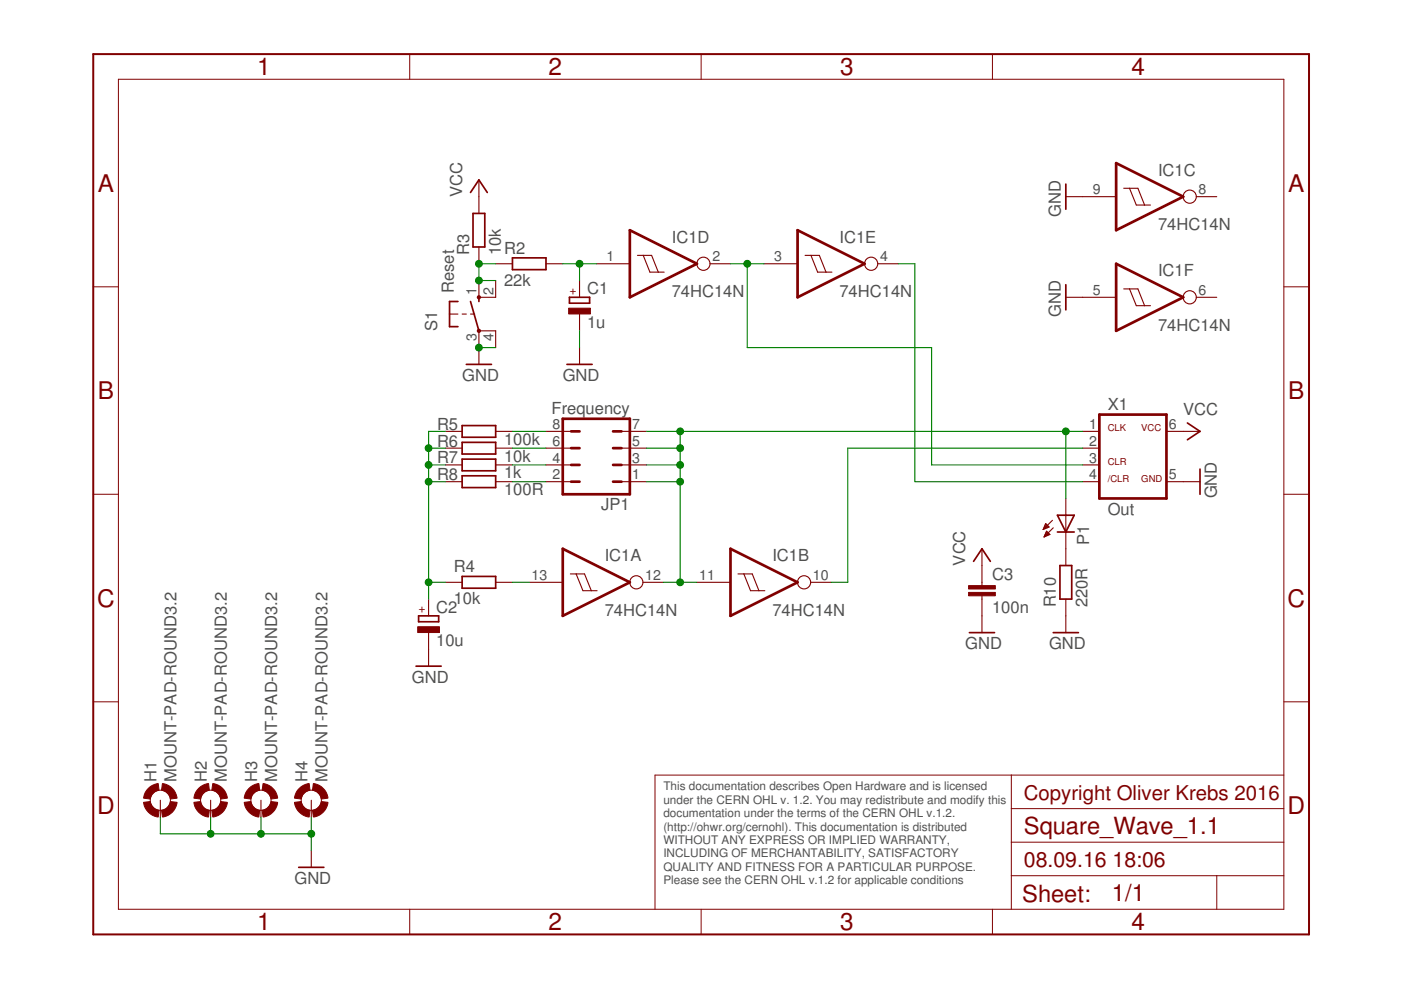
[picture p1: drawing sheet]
<svg xmlns="http://www.w3.org/2000/svg" width="297mm" height="210mm" viewBox="0 0 297 210" stroke-linecap="round" stroke-linejoin="round" font-family="sans-serif">
<g fill="none" stroke="#800000" stroke-width=".57">
<path d="M236.6 34.6l14.3 7.1-14.3 7.1zM133.5 48.8l14.3 7.1-14.3 7.1zM169.1 48.8l14.2 7.1-14.2 7.1zM236.6 55.9l14.3 7.1-14.3 7.1zM119.3 88.8h14.2v16h-14.2zM121.1 98.6h1.8M121.1 95h1.8M121.1 91.5h1.8M130 98.6h1.8M130 95h1.8M130 91.5h1.8M233.1 87.9h14.2v17.8h-14.2z"/>
<path d="M119.3 116.4l14.2 7.1-14.2 7.1zM121.1 102.1h1.8M130 102.1h1.8M154.9 116.4l14.2 7.1-14.2 7.1z"/>
<circle cx="101.5" cy="70.1" r=".17"/>
<circle cx="101.5" cy="63" r=".17"/>
</g>
<g fill="none" stroke="#800000" stroke-width=".23">
<path d="M101.5 38.1v7.2M238.3 39.9h3l1.4 3.6M239.5 39.9l1.4 3.6h3M101.5 59.5v3.5h3.6v-3.5M101.5 52.4v3.5M105.1 55.9h3.5M115.8 55.9h3.5M122.9 59.5v3.5M126.4 55.9h7.1M135.1 54.1h3.1l1.4 3.6M136.4 54.1l1.4 3.6h3M150.5 55.9h4.4"/>
<path d="M162 55.9h7.1M170.7 54.1h3l1.4 3.6M171.9 54.1l1.5 3.6h3M186.1 55.9h4.3M226 41.7h10.6M253.6 41.7h4.4M95.3 66.6h1.8M98 66.6h.9M99.8 66.6h.8M105.1 73.7v-3.6h-3.6v7.2M122.9 66.6v3.5M122.9 73.7v3.6"/>
<path d="M226 63h10.6M238.3 61.3h3l1.4 3.5M239.5 61.3l1.4 3.5h3M253.6 63h4.4M94.4 91.5h3.6M94.4 95h3.6M94.4 98.6h3.6M105.1 91.5h3.5M105.1 95h3.5M105.1 98.6h3.5M115.8 91.5h5.3M115.8 95h5.3"/>
<path d="M115.8 98.6h5.3M131.8 91.5h5.3M131.8 95h5.3M131.8 98.6h5.3M229.5 91.5h3.6M229.5 95h3.6M229.5 98.6h3.6M247.3 91.5h7.1M94.4 102.1h3.6M105.1 102.1h3.5M115.8 102.1h5.3M131.8 102.1h5.3"/>
<path d="M208.2 116.4v7.8M221.2 112.2h.1M221.3 112.1h.4M221.3 111.9h.8M221.4 111.7h1M221.4 113.7h.3M221.5 111.5h.7M221.5 113.5h.7M221.6 111.3h.4M221.6 113.3h1M221.7 111.1h.1M221.7 113.2h.7"/>
<path d="M221.7 111l.7 .7-1.2 .6zM221.7 113h.5M221.8 112.8h.3M222.6 113.3l-.7-.7-.5 1.3M222.6 113.3l-1.2 .6M223.1 110.3l-1.9 2M223.3 111.9l-1.9 2M226 105.7v14.2M229.5 102.1h3.6M247.3 102.1h7.1M90.9 127v3.6M90.9 134.1v7.1"/>
<path d="M94.4 123.5h3.6M105.1 123.5h3.5M112.2 123.5h7.1M120.9 121.7h3l1.5 3.5M122.2 121.7l1.4 3.5h3M136.3 123.5h4.4M147.8 123.5h7.1M156.5 121.7h3l1.4 3.5M157.7 121.7l1.4 3.5h3.1M171.9 123.5h4.3M208.2 126.3v7.8M226 127v7.1"/>
<path d="M34 169.7v3.5M44.7 169.7v3.5M55.3 169.7v3.5M66 169.7v3.5M66 180.3v3.6"/>
<circle cx="149.1" cy="55.9" r="1.4"/>
<circle cx="184.7" cy="55.9" r="1.4"/>
<circle cx="252.2" cy="41.7" r="1.4"/>
<circle cx="252.2" cy="63" r="1.4"/>
<circle cx="134.9" cy="123.5" r="1.4"/>
<circle cx="170.5" cy="123.5" r="1.4"/>
</g>
<g fill="none" stroke="#800000" stroke-width=".36">
<path d="M226 39v5.4M99.8 40.8l1.7-2.7 1.8 2.7M100.3 45.3h2.5v7.1h-2.5zM108.6 54.7h7.2v2.5h-7.2zM97.1 63.9h-1.8v5.4h1.8M98.9 77.3h5.3M99.8 63.9l1.7 6.2M101.5 63v.9M120.2 77.3h5.3M120.7 63h4.3v1.3h-4.3zM226 60.4v5.3M98 90.2h7.1v2.5h-7.1z"/>
<path d="M98 93.8h7.1v2.5h-7.1zM98 97.3h7.1v2.5h-7.1zM251.8 89.7l2.6 1.8-2.6 1.7M254.4 99.5v5.3M98 100.9h7.1v2.5h-7.1zM206.4 119l1.8-2.6 1.8 2.6M224.2 109.2h3.6l-1.8 3.6zM224.2 112.8h3.6M224.7 119.9h2.5v7.1h-2.5zM88.8 130.6h4.2v1.2h-4.2zM98 122.2h7.1v2.5h-7.1zM205.5 134.1h5.4"/>
<path d="M223.3 134.1h5.3M88.2 141.2h5.3M63.3 183.9h5.4"/>
</g>
<g fill="#800000" stroke="#800000" stroke-width=".21">
<path d="M31.5 167.2l.8-.7 1.2-.4 .2 1.4-.7 .3a2.04 2.04 0 0 0-1.1 1.6l-1.5-.2 .1-.2a3.2 3.2 0 0 1 1-1.8z" fill-rule="evenodd"/>
<path d="M30.4 170.1l1.5-.2 .4 1.1a2.05 2.05 0 0 0 1.4 .8l-.2 1.4a3.6 3.6 0 0 1-3.1-3.1z" fill-rule="evenodd"/>
<path d="M34.2 171.8a2.11 2.11 0 0 0 1.9-1.9l1.4 .2a3.6 3.6 0 0 1-3.1 3.1z" fill-rule="evenodd"/>
<path d="M34.4 166.1a3.6 3.6 0 0 1 3.1 3.1l-1.4 .2-.2-.8-.5-.6-1.2-.5z" fill-rule="evenodd"/>
<path d="M42.1 167.2l.9-.7 1.2-.4 .2 1.4-.8 .3a2.04 2.04 0 0 0-1.1 1.6l-1.4-.2v-.2a3.2 3.2 0 0 1 1-1.8z" fill-rule="evenodd"/>
<path d="M41.1 170.1l1.4-.2 .5 1.1a2.05 2.05 0 0 0 1.4 .8l-.2 1.4a3.6 3.6 0 0 1-3.1-3.1z" fill-rule="evenodd"/>
<path d="M44.9 171.8a2.11 2.11 0 0 0 1.9-1.9l1.4 .2a3.5 3.5 0 0 1-3.1 3.1z" fill-rule="evenodd"/>
<path d="M45.1 166.1a3.5 3.5 0 0 1 3.1 3.1l-1.4 .2-.3-.8-.5-.6-1.1-.5z" fill-rule="evenodd"/>
<path d="M52.8 167.2l.8-.7 1.3-.4 .2 1.4-.8 .3a2.04 2.04 0 0 0-1.1 1.6l-1.4-.2v-.2a3.2 3.2 0 0 1 1-1.8z" fill-rule="evenodd"/>
<path d="M51.8 170.1l1.4-.2a2.12 2.12 0 0 0 1.9 1.9l-.2 1.4a3.6 3.6 0 0 1-3.1-3.1z" fill-rule="evenodd"/>
<path d="M55.6 171.8a2.11 2.11 0 0 0 1.9-1.9l1.4 .2a3.6 3.6 0 0 1-3.1 3.1z" fill-rule="evenodd"/>
<path d="M55.8 166.1a3.6 3.6 0 0 1 3.1 3.1l-1.4 .2-.3-.8-.5-.6-1.1-.5z" fill-rule="evenodd"/>
<path d="M63.5 167.2l.8-.7 1.3-.4 .1 1.4-.7 .3a2.04 2.04 0 0 0-1.1 1.6l-1.5-.2 .1-.2a3.4 3.4 0 0 1 1-1.8z" fill-rule="evenodd"/>
<path d="M62.4 170.1l1.5-.2a2.12 2.12 0 0 0 1.8 1.9l-.1 1.4a3.6 3.6 0 0 1-3.2-3.1z" fill-rule="evenodd"/>
<path d="M66.3 171.8a2.16 2.16 0 0 0 1.8-1.9l1.4 .2a3.6 3.6 0 0 1-3.1 3.1z" fill-rule="evenodd"/>
<path d="M66.4 166.1a3.6 3.6 0 0 1 3.1 3.1l-1.4 .2a2.17 2.17 0 0 0-1.8-1.9z" fill-rule="evenodd"/>
</g>
<g fill="none" stroke="#800000" stroke-width=".21">
<path d="M25.1 16.8h247.1v176h-247.1zM86.9 11.5v5.3M148.7 11.5v5.3M210.4 11.5v5.3M19.8 60.8h5.3M272.2 60.8h5.3M19.8 104.8h5.3M272.2 104.8h5.3M19.8 148.8h5.3M272.2 148.8h5.3M214.4 164.3v28.5M214.4 178.6h57.8"/>
<path d="M214.4 171.4h57.8M272.2 164.3h-133.3v28.5M86.9 192.8v5.3M148.7 192.8v5.3M210.4 192.8v5.3M214.4 185.7h57.8M258 185.7v7.1"/>
<circle cx="34" cy="169.7" r="2.14"/>
<circle cx="44.7" cy="169.7" r="2.14"/>
<circle cx="55.3" cy="169.7" r="2.14"/>
<circle cx="66" cy="169.7" r="2.14"/>
</g>
<g fill="#800000" stroke="#800000" stroke-width=".21">
<path d="M205.4 125.6h5.6v.7h-5.6z"/>
<path d="M205.4 124.2h5.6v.7h-5.6z"/>
<path d="M120.6 65.3h4.6v1.3h-4.6z"/>
<path d="M88.6 132.9h4.6v1.2h-4.6z"/>
</g>
<path d="M19.8 11.5h257.7v186.6h-257.7z" fill="none" stroke="#800000" stroke-width=".42"/>
<g fill="none" stroke="#008000" stroke-width=".23">
<path d="M105.1 55.9h-3.6v3.6h3.6M119.3 55.9h7.1M122.9 55.9v3.6M154.9 55.9h7.1M158.4 55.9v17.8h39.1v24.9h32M190.4 55.9h3.6v46.2h35.5M101.5 73.7h3.6M122.9 70.1v3.6M90.9 95h3.5M90.9 98.6h3.5M94.4 91.5h-3.5v35.5M108.6 91.5h7.2"/>
<path d="M108.6 95h7.2M108.6 98.6h7.2M137.1 91.5h92.4M137.1 95h7.1M137.1 98.6h7.1M144.2 91.5v32M226 91.5v14.2M229.5 95h-49.8v28.5h-3.5M90.9 102.1h3.5M108.6 102.1h7.2M137.1 102.1h7.1M90.9 123.5h3.5"/>
<path d="M108.6 123.5h3.6M140.7 123.5h7.1M34 173.2v3.6h32M44.7 173.2v3.6M55.3 173.2v3.6M66 173.2v7.1"/>
</g>
<g fill="#008000" stroke="#008000" stroke-width=".21">
<circle cx="66" cy="176.8" r=".72"/>
<circle cx="55.3" cy="176.8" r=".72"/>
<circle cx="44.7" cy="176.8" r=".72"/>
<circle cx="101.5" cy="73.7" r=".72"/>
<circle cx="144.2" cy="123.5" r=".72"/>
<circle cx="144.2" cy="95" r=".72"/>
<circle cx="144.2" cy="98.6" r=".72"/>
<circle cx="144.2" cy="102.1" r=".72"/>
<circle cx="144.2" cy="91.5" r=".72"/>
<circle cx="226" cy="91.5" r=".72"/>
<circle cx="90.9" cy="95" r=".72"/>
<circle cx="90.9" cy="98.6" r=".72"/>
<circle cx="90.9" cy="102.1" r=".72"/>
<circle cx="90.9" cy="123.5" r=".72"/>
<circle cx="158.4" cy="55.9" r=".72"/>
<circle cx="101.5" cy="59.5" r=".72"/>
<circle cx="101.5" cy="55.9" r=".72"/>
<circle cx="122.9" cy="55.9" r=".72"/>
</g>
<g font-size="5.2" fill="#800000">
<text x="54.5" y="16">1</text>
<text x="116.3" y="16">2</text>
<text x="178.1" y="16">3</text>
<text x="239.9" y="16">4</text>
<text x="20.7" y="40.6">A</text>
<text x="273.1" y="40.6">A</text>
<text x="20.7" y="84.6">B</text>
<text x="273.1" y="84.6">B</text>
<text x="20.6" y="128.6">C</text>
<text x="273" y="128.6">C</text>
<text x="20.6" y="172.6">D</text>
<text x="273" y="172.6">D</text>
<text x="54.5" y="197.3">1</text>
<text x="116.3" y="197.3">2</text>
<text x="178.1" y="197.3">3</text>
<text x="239.9" y="197.3">4</text>
</g>
<g font-size="5" fill="#800000">
<text x="217.1" y="176.8">Square_Wave_1.1</text>
<text x="216.7" y="191.2">Sheet:</text>
<text x="235.8" y="191">1/1</text>
</g>
<g font-size="4.5" fill="#800000">
<text x="217.1" y="183.9">08.09.16</text>
<text x="235.9" y="183.9">18:06</text>
</g>
<text font-size="4.3" fill="#800000" x="217.1" y="169.7">Copyright Oliver Krebs 2016</text>
<g font-size="3.5" fill="#505050">
<text x="98" y="41.7" transform="rotate(-90 98 41.7)">VCC</text>
<text x="245.5" y="37.3">IC1C</text>
<text x="224.9" y="46" transform="rotate(-90 224.9 46)">GND</text>
<text x="106.9" y="53.8">R2</text>
<text x="142.4" y="51.5">IC1D</text>
<text x="178" y="51.5">IC1E</text>
<text x="245.5" y="48.8">74HC14N</text>
<text x="99.4" y="54.1" transform="rotate(-90 99.4 54.1)">R3</text>
<text x="106.2" y="54.1" transform="rotate(-90 106.2 54.1)">10k</text>
<text x="245.5" y="58.6">IC1F</text>
<text x="96.2" y="62.1" transform="rotate(-90 96.2 62.1)">Reset</text>
<text x="106.9" y="60.5">22k</text>
<text x="124.5" y="62.4">C1</text>
<text x="142.4" y="63">74HC14N</text>
<text x="178" y="63">74HC14N</text>
<text x="92.7" y="70.1" transform="rotate(-90 92.7 70.1)">S1</text>
<text x="124.5" y="69.5">1u</text>
<text x="224.9" y="67.3" transform="rotate(-90 224.9 67.3)">GND</text>
<text x="245.5" y="70.1">74HC14N</text>
<text x="98" y="80.8">GND</text>
<text x="119.3" y="80.8">GND</text>
<text x="116.9" y="87.7">Frequency</text>
<text x="234.9" y="86.8">X1</text>
<text x="250.9" y="87.9">VCC</text>
<text x="92.7" y="91.1">R5</text>
<text x="92.7" y="94.7">R6</text>
<text x="106.9" y="94.3">100k</text>
<text x="92.7" y="98.3">R7</text>
<text x="92.7" y="101.8">R8</text>
<text x="106.9" y="97.9">10k</text>
<text x="106.9" y="101.4">1k</text>
<text x="106.9" y="105">100R</text>
<text x="258" y="105.7" transform="rotate(-90 258 105.7)">GND</text>
<text x="127.5" y="108.2">JP1</text>
<text x="234.9" y="109.2">Out</text>
<text x="128.2" y="119">IC1A</text>
<text x="163.8" y="119">IC1B</text>
<text x="204.6" y="119.9" transform="rotate(-90 204.6 119.9)">VCC</text>
<text x="231" y="115.6" transform="rotate(-90 231 115.6)">P1</text>
<text x="96.2" y="121.4">R4</text>
<text x="210.3" y="122.9">C3</text>
<text x="92.5" y="129.9">C2</text>
<text x="96.2" y="128.1">10k</text>
<text x="128.2" y="130.6">74HC14N</text>
<text x="163.8" y="130.6">74HC14N</text>
<text x="210.3" y="130">100n</text>
<text x="223.9" y="128.8" transform="rotate(-90 223.9 128.8)">R10</text>
<text x="230.6" y="128.8" transform="rotate(-90 230.6 128.8)">220R</text>
<text x="92.5" y="137">10u</text>
<text x="204.6" y="137.7">GND</text>
<text x="222.4" y="137.7">GND</text>
<text x="87.3" y="144.8">GND</text>
<text x="33.2" y="165.8" transform="rotate(-90 33.2 165.8)">H1</text>
<text x="37.4" y="165.8" transform="rotate(-90 37.4 165.8)">MOUNT-PAD-ROUND3.2</text>
<text x="43.8" y="165.8" transform="rotate(-90 43.8 165.8)">H2</text>
<text x="48.1" y="165.8" transform="rotate(-90 48.1 165.8)">MOUNT-PAD-ROUND3.2</text>
<text x="54.5" y="165.8" transform="rotate(-90 54.5 165.8)">H3</text>
<text x="58.8" y="165.8" transform="rotate(-90 58.8 165.8)">MOUNT-PAD-ROUND3.2</text>
<text x="65.2" y="165.8" transform="rotate(-90 65.2 165.8)">H4</text>
<text x="69.4" y="165.8" transform="rotate(-90 69.4 165.8)">MOUNT-PAD-ROUND3.2</text>
<text x="62.4" y="187.5">GND</text>
</g>
<g font-size="3" fill="#505050">
<text x="231.7" y="41.2">9</text>
<text x="254.1" y="41.2">8</text>
<text x="128.6" y="55.4">1</text>
<text x="151" y="55.4">2</text>
<text x="164.1" y="55.4">3</text>
<text x="186.6" y="55.4">4</text>
<text x="101" y="62.5" transform="rotate(-90 101 62.5)">1</text>
<text x="104.6" y="62.5" transform="rotate(-90 104.6 62.5)">2</text>
<text x="231.7" y="62.5">5</text>
<text x="254.1" y="62.5">6</text>
<text x="101" y="72.3" transform="rotate(-90 101 72.3)">3</text>
<text x="104.6" y="72.3" transform="rotate(-90 104.6 72.3)">4</text>
<text x="117.1" y="94.5">6</text>
<text x="117.1" y="91">8</text>
<text x="134" y="94.5">5</text>
<text x="134" y="91">7</text>
<text x="230.9" y="91">1</text>
<text x="230.9" y="94.5">2</text>
<text x="247.8" y="91">6</text>
<text x="117.1" y="101.6">2</text>
<text x="117.1" y="98.1">4</text>
<text x="134" y="101.6">1</text>
<text x="134" y="98.1">3</text>
<text x="230.9" y="98.1">3</text>
<text x="230.9" y="101.6">4</text>
<text x="247.8" y="101.6">5</text>
<text x="112.7" y="123">13</text>
<text x="136.8" y="123">12</text>
<text x="148.3" y="123">11</text>
<text x="172.4" y="123">10</text>
</g>
<g font-size="2.5" fill="#800000">
<text x="122.1" y="62.5" transform="rotate(-90 122.1 62.5)">+</text>
<text x="90.1" y="130" transform="rotate(-90 90.1 130)">+</text>
</g>
<g font-size="2.5" fill="#505050">
<text x="140.6" y="167.6">This documentation describes Open Hardware and is licensed</text>
<text x="140.6" y="170.4">under the CERN OHL v. 1.2. You may redistribute and modify this</text>
<text x="140.6" y="173.3">documentation under the terms of the CERN OHL v.1.2.</text>
<text x="140.6" y="176.1">(http://ohwr.org/cernohl). This documentation is distributed</text>
<text x="140.6" y="178.9">WITHOUT ANY EXPRESS OR IMPLIED WARRANTY,</text>
<text x="140.6" y="181.8">INCLUDING OF MERCHANTABILITY, SATISFACTORY</text>
<text x="140.6" y="184.6">QUALITY AND FITNESS FOR A PARTICULAR PURPOSE.</text>
<text x="140.6" y="187.5">Please see the CERN OHL v.1.2 for applicable conditions</text>
</g>
<g font-size="2" fill="#800000">
<text x="234.9" y="91.5">CLK</text>
<text x="242" y="91.5">VCC</text>
<text x="234.9" y="98.6">CLR</text>
<text x="234.9" y="102.1">/CLR</text>
<text x="242" y="102.1">GND</text>
</g>
</svg>
